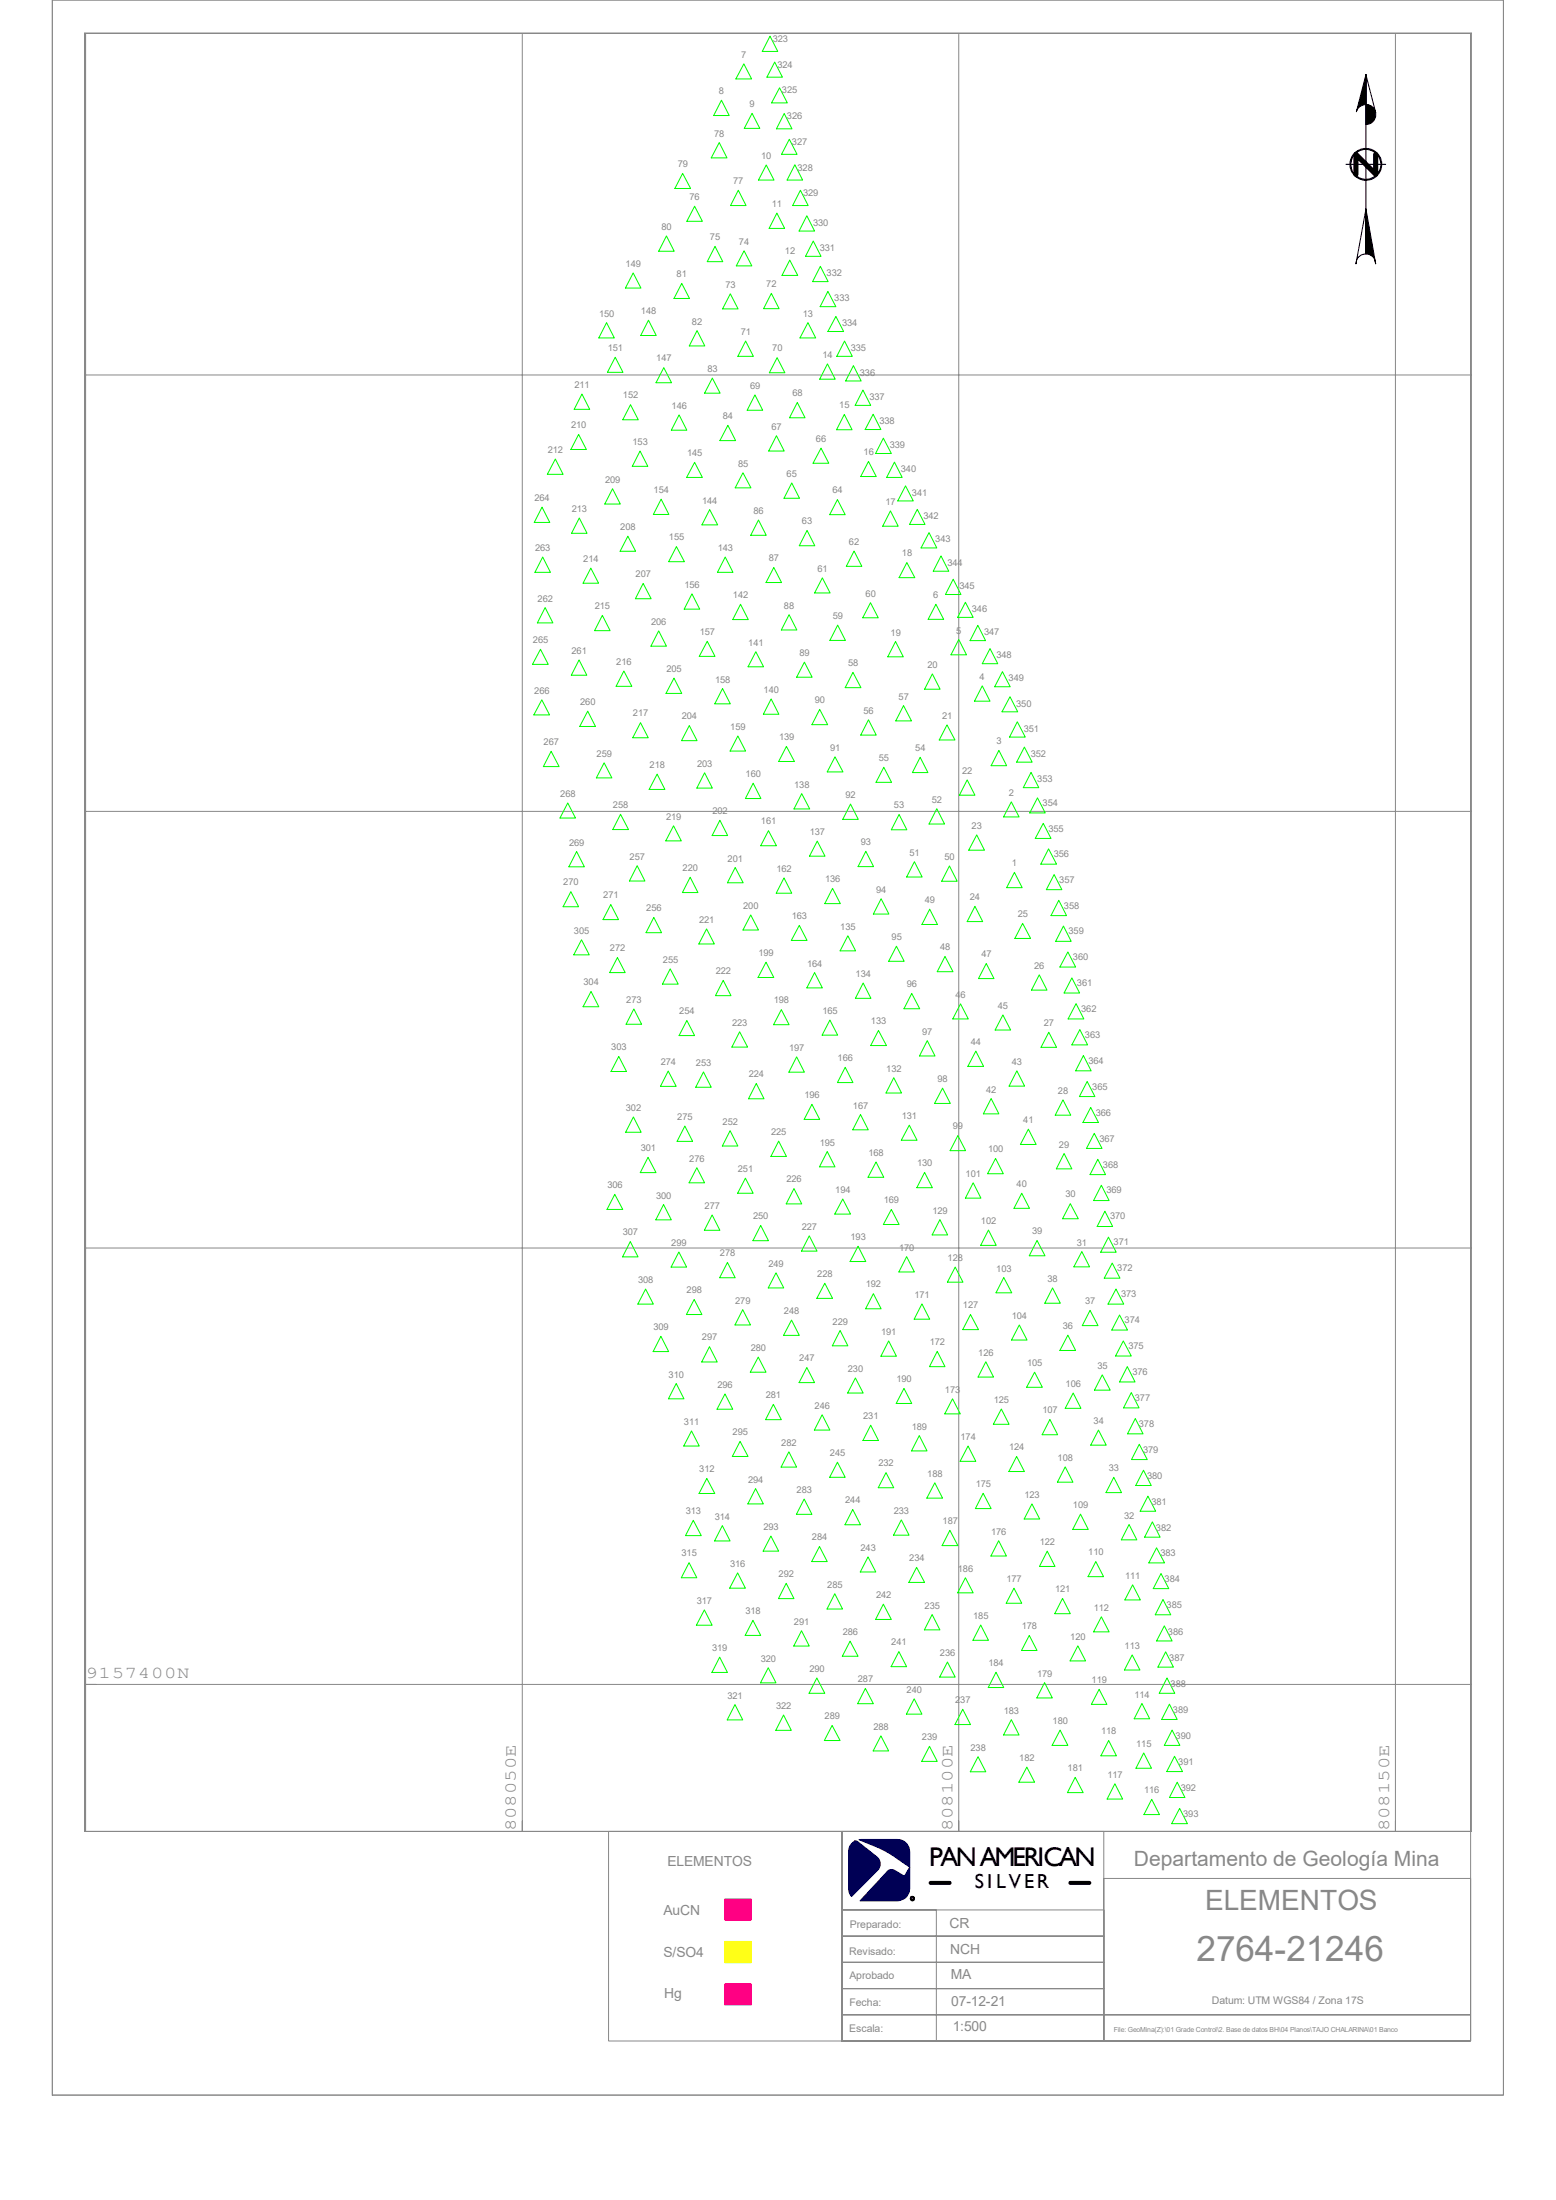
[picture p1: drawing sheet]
<svg xmlns="http://www.w3.org/2000/svg" width="297mm" height="420mm" viewBox="0 0 297 420" stroke-linecap="round" stroke-linejoin="round" font-family="sans-serif">
<g fill="#000" stroke="#000" stroke-width=".19">
<path d="M260.7 20a1.91 1.91 0 0 1 1.9 1.9 1.91 1.91 0 0 1-1.9 1.9z" fill-rule="evenodd"/>
<path d="M260.7 14.3l-.1 5.7a1.8 1.8 0 0 0-1.7 1.3z" fill-rule="evenodd"/>
<path d="M260.7 39.9l1.9 10.5-.2-.8a1.94 1.94 0 0 0-1.7-1.1z" fill-rule="evenodd"/>
</g>
<path d="M138.3 378.7h5.1v4.1h-5.1z" fill-rule="evenodd" fill="#f0f" stroke="#f0f" stroke-width=".19"/>
<path d="M138.3 370.6h5.1v4.1h-5.1z" fill-rule="evenodd" fill="#ff0" stroke="#ff0" stroke-width=".19"/>
<path d="M138.3 362.5h5.1v4.1h-5.1z" fill-rule="evenodd" fill="#f00" stroke="#f00" stroke-width=".19"/>
<g fill="#005" stroke="#005" stroke-width=".19">
<path d="M162.5 352l.7-.5h.5l3.7 3a1.76 1.76 0 0 1 .3 2.3l-5.2 5.2a2.42 2.42 0 0 1-.5-1.5v-6.9a2.22 2.22 0 0 1 .5-1.6z" fill-rule="evenodd"/>
<path d="M164 351.2h7.2a2.36 2.36 0 0 1 2.5 2.4v6.9a2.36 2.36 0 0 1-2.5 2.4h-7l5-5.4a1.18 1.18 0 0 1 1.7-.3l1.7 1 1.1-1.8-3.2-2.1-1.8-1.1z" fill-rule="evenodd"/>
</g>
<g fill="none" stroke="#888" stroke-width=".19">
<path d="M10 0h277v400h-277zM16.2 6.4h264.5v343.2h-264.5zM16.2 6.3h264.6v343.3h-264.6zM16.3 6.6v343M99.7 6.6v343M183 6.6v343M266.4 6.6v343M16.3 71.6h264.5M16.3 154.9h264.5M16.3 238.3h264.5M16.3 321.6h264.5M116.2 349.6h44.5v40h-44.5z"/>
<path d="M160.7 349.6h120v40h-120zM160.7 349.6h50v40h-50zM210.7 358.6h70v26h-70zM160.7 379.6h50v5h-50zM160.7 374.6h50v5h-50zM160.7 369.6h50v5h-50zM160.7 364.6h50v5h-50zM160.7 364.6h18v25h-18zM160.7 384.6h50v5h-50zM210.7 384.6h70v5h-70z"/>
</g>
<g fill="none" stroke="#000" stroke-width=".19">
<path d="M260.7 14.3l1.9 7.2a1.87 1.87 0 0 0-1.9-1.5zM260.7 14.3v34.2M256.9 31.4h7.6M260.7 39.9l-.1 8.6a1.93 1.93 0 0 0-1.6 1.1l-.2 .8z"/>
<circle cx="260.7" cy="31.4" r="3"/>
<circle cx="260.7" cy="31.4" r="2.84"/>
</g>
<path d="M262.6 29.5v3.8l-3.8-3.8v3.8" fill="none" stroke="#000" stroke-width=".97"/>
<circle cx="174.2" cy="362.5" r=".32" fill="none" stroke="#000" stroke-width=".38"/>
<g fill="none" stroke="#0f0" stroke-width=".19">
<path d="M137.7 19.1l1.5 3h-3zM142 12.2l1.5 2.9h-3zM147 6.9l1.5 2.9h-3zM147.9 11.9l1.5 2.8h-3zM148.8 16.8l1.5 2.8h-3zM130.3 33.1l1.5 2.9h-3zM132.6 39.4l1.5 2.8h-3zM137.3 27.2l1.5 2.9h-3zM140.9 36.3l1.5 2.9h-3zM143.6 21.6l1.4 2.9h-2.9zM146.3 31.5l1.4 2.9h-2.9zM149.7 21.7l1.5 2.9h-3z"/>
<path d="M150.7 26.6l1.4 2.9h-2.9zM151.7 31.5l1.5 2.9h-3zM152.8 36.3l1.5 2.9h-3zM120.9 52.1l1.4 2.9h-2.9zM127.2 45l1.5 3h-3zM130.1 54.1l1.5 2.9h-2.9zM136.5 47l1.5 3h-3zM139.4 56.1l1.5 2.9h-3zM142 47.9l1.5 2.9h-3zM147.2 56l1.5 2.9h-2.9zM148.3 40.7l1.5 2.9h-3zM150.7 49.7l1.6 2.9h-3z"/>
<path d="M154 41.2l1.5 2.9h-3zM155.2 46l1.5 2.9h-2.9zM156.6 50.8l1.5 3h-3zM158 55.6l1.6 2.9h-3.1zM111.1 75.2l1.5 2.9h-3zM115.8 61.6l1.5 2.9h-3zM117.4 68.2l1.5 2.9h-2.9zM120.4 77.3l1.4 2.8h-2.9zM123.8 61.1l1.5 3h-3zM126.7 70.2l1.5 2.9h-3zM129.6 79.2l1.5 2.9h-3zM133.1 63.1l1.4 2.9h-2.9z"/>
<path d="M136 72.2l1.5 2.9h-3zM142.3 65.1l1.5 2.9h-3zM144.1 75.4l1.5 2.9h-3zM148.3 68.3l1.5 2.9h-2.9zM152.2 76.8l1.5 3h-3zM154.2 61.6l1.5 2.9h-3zM157.9 69.5l1.5 2.9h-2.9zM159.6 60.4l1.4 2.9h-3zM161.2 79.1l1.4 2.9h-2.9zM161.2 65.1l1.5 2.9h-3zM162.9 69.8l1.5 2.9h-3zM164.7 74.5l1.5 2.9h-3z"/>
<path d="M166.7 79.1l1.4 2.9h-3zM103.5 96.8l1.4 2.9h-2.9zM106 87.6l1.5 3h-3zM110.4 82.9l1.5 2.9h-2.9zM110.6 98.9l1.5 2.9h-3zM116.9 93.3l1.5 2.9h-3zM122.2 86.1l1.5 2.9h-3zM126.2 95.3l1.5 2.9h-3zM132.6 88.3l1.5 2.8h-3zM135.5 97.3l1.5 2.9h-3zM138.9 81.2l1.5 2.9h-3zM141.8 90.3l1.5 2.8h-3z"/>
<path d="M144.8 99.3l1.5 2.9h-3zM148.2 83.2l1.5 2.9h-3zM151.1 92.2l1.5 2.9h-3zM156.7 85.6l1.5 2.8h-3zM159.9 95.4l1.4 2.9h-2.9zM165.8 88.1l1.5 2.9h-3zM168.6 83.7l1.5 2.9h-3zM170 97.5l1.5 3h-3zM170.7 88.2l1.5 2.9h-3zM172.8 92.8l1.5 2.8h-2.9zM175.1 97.2l1.5 2.9h-3zM103.6 106.3l1.5 3h-3z"/>
<path d="M104.1 116l1.4 2.9h-2.9zM112.8 108.5l1.5 2.8h-3zM115 117.5l1.5 2.9h-3zM119.8 102.4l1.5 2.8h-2.9zM122.8 111.4l1.5 2.9h-3zM129.1 104.4l1.5 2.8h-3zM132.1 113.4l1.5 2.9h-3zM138.4 106.3l1.5 3h-3zM141.4 115.4l1.4 2.9h-2.9zM147.7 108.3l1.5 2.9h-3zM150.6 117.3l1.5 3h-3zM154.1 101.3l1.4 2.9h-2.9z"/>
<path d="M157 110.3l1.5 2.9h-3zM159.9 119.3l1.5 3h-3zM163 105.2l1.5 2.9h-3zM166.2 115.1l1.4 2.8h-2.9zM173.1 107.4l1.5 2.9h-3zM177.3 101.7l1.5 2.9h-3zM178.6 115.4l1.5 2.8h-2.9zM179.6 106.1l1.5 3h-3zM181.9 110.6l1.5 2.9h-2.9zM184.3 115l1.5 2.9h-3zM186.6 119.4l1.5 2.9h-2.9zM103.2 124l1.4 2.8h-3z"/>
<path d="M103.4 133.6l1.5 2.9h-3zM110.5 126l1.5 2.9h-2.9zM112.2 135.8l1.5 2.9h-3zM119.1 128.1l1.5 2.9h-3zM122.3 138l1.4 2.8h-2.9zM125.7 120.4l1.5 3h-3zM128.7 129.5l1.4 2.9h-3zM131.6 138.5l1.5 2.9h-3zM135 122.4l1.5 2.9h-3zM137.9 131.4l1.5 3h-3zM144.3 124.4l1.5 2.9h-3zM147.2 133.4l1.5 3h-3z"/>
<path d="M153.5 126.4l1.5 2.9h-2.9zM156.5 135.4l1.5 2.9h-3zM162.8 128.4l1.5 2.9h-3zM165.8 137.4l1.5 2.9h-3zM170.9 122.5l1.5 2.9h-2.9zM172.5 134.7l1.5 2.9h-3zM178 128.7l1.5 2.9h-3zM180.8 138.4l1.5 2.9h-3zM183 122.1l1.5 2.9h-3zM187.5 130.9l1.5 3h-3zM189 123.8l1.5 2.9h-3zM191.3 128.2l1.5 2.9h-2.9z"/>
<path d="M192.8 133l1.5 2.9h-3zM194.2 137.8l1.5 2.9h-3zM105.2 143.4l1.5 2.9h-3zM108.4 153.3l1.5 2.9h-3zM115.3 145.6l1.5 2.9h-3zM118.4 155.4l1.6 3h-3zM125.4 147.8l1.5 2.9h-3zM128.6 157.6l1.4 2.9h-2.9zM134.5 147.5l1.5 3h-3zM137.4 156.6l1.5 2.9h-3zM140.8 140.5l1.5 2.9h-2.9zM143.8 149.5l1.4 2.9h-2.9z"/>
<path d="M146.7 158.6l1.5 2.9h-3zM150.1 142.5l1.5 2.9h-3zM153 151.5l1.6 2.9h-3zM159.4 144.5l1.5 2.9h-3zM162.3 153.5l1.5 2.9h-2.9zM168.7 146.5l1.5 2.9h-3zM171.6 155.5l1.5 2.9h-3zM175.6 144.6l1.5 2.9h-2.9zM178.8 154.4l1.5 2.9h-3zM184.6 148.9l1.5 2.9h-3zM186.4 159.4l1.5 2.9h-3zM190.7 143.3l1.5 2.9h-3z"/>
<path d="M193 153.1l1.5 2.9h-2.9zM195.5 142.6l1.5 2.9h-2.9zM196.8 147.4l1.5 3h-3zM198 152.3l1.5 2.9h-2.9zM199.1 157.2l1.5 2.9h-3zM109 170.2l1.4 2.9h-2.9zM110.1 162.6l1.4 2.9h-2.9zM111 179.4l1.5 2.9h-3zM116.6 172.7l1.5 2.9h-3zM121.6 165.3l1.5 2.9h-3zM124.8 175.1l1.5 3h-3zM131.7 167.5l1.5 2.9h-2.9z"/>
<path d="M134.9 177.3l1.5 2.9h-3zM140.3 165.6l1.6 2.9h-3zM143.3 174.7l1.5 2.8h-3zM149.6 167.6l1.5 2.9h-2.9zM152.6 176.7l1.5 2.8h-3.1zM156 160.6l1.5 2.8h-3zM158.9 169.6l1.5 2.9h-3zM161.8 178.6l1.5 2.9h-2.9zM165.3 162.5l1.5 2.9h-3zM168.2 171.6l1.5 2.9h-3zM174.5 164.5l1.5 2.9h-2.9zM177.5 173.6l1.4 2.9h-2.9z"/>
<path d="M181.2 165.3l1.5 2.9h-3zM186.1 173l1.5 2.9h-3zM193.6 166.5l1.5 3h-2.9zM195.2 176.3l1.5 2.9h-3zM200.2 162.1l1.5 2.9h-3zM201.2 167l1.5 2.8h-3zM202.1 171.9l1.5 2.9h-3zM203 176.8l1.5 2.9h-3zM112.8 189.3l1.5 2.9h-3zM117.9 182.8l1.4 2.9h-2.9zM121 192.6l1.5 2.9h-3zM127.9 185l1.6 2.9h-3.1z"/>
<path d="M131.1 194.8l1.5 2.9h-3zM138 187.2l1.5 2.9h-2.9zM141.2 197l1.5 2.9h-3zM146.2 183.7l1.5 2.9h-3zM149.1 192.7l1.5 2.9h-2.9zM155.5 185.7l1.5 2.9h-3zM158.4 194.7l1.5 2.9h-3zM164.8 187.7l1.4 2.9h-2.9zM167.7 196.7l1.5 2.9h-3zM171.1 180.6l1.5 2.9h-3zM174 189.7l1.6 2.9h-3zM177 198.7l1.5 2.9h-3z"/>
<path d="M180.4 182.6l1.5 2.9h-3zM183.3 191.6l1.5 2.9h-2.9zM188.3 183.9l1.4 2.9h-2.9zM191.4 193.8l1.5 2.8h-3zM198.4 186.1l1.5 2.9h-3zM200.2 197.1l1.5 2.8h-3zM203.8 181.7l1.5 2.9h-3zM204.6 186.7l1.5 2.9h-3zM205.4 191.6l1.5 2.9h-3zM206.1 196.6l1.5 2.9h-3zM118.1 201.7l1.5 2.9h-3zM120.9 213.2l1.5 3h-3z"/>
<path d="M127.6 204.5l1.5 2.9h-3zM130.7 215l1.5 2.9h-3zM134.3 204.6l1.5 3h-3zM139.4 215.9l1.4 2.9h-2.9zM144.4 206.8l1.4 3h-2.9zM148.6 217.8l1.5 3h-2.9zM152.1 201.8l1.4 2.9h-2.9zM155 210.8l1.5 2.9h-3zM157.9 219.8l1.5 3h-3zM161.3 203.8l1.5 2.9h-2.9zM164.3 212.8l1.4 2.9h-2.9zM170.6 205.7l1.5 3h-3z"/>
<path d="M173.6 214.8l1.4 2.9h-3zM179.9 207.7l1.5 3h-3zM182.8 216.8l1.5 2.9h-2.9zM186.3 200.7l1.4 2.9h-3zM189.2 209.7l1.5 2.9h-3zM194.1 204.4l1.5 2.9h-3zM196.3 215.6l1.5 2.9h-3zM202.9 210l1.5 2.9h-3zM206.8 201.5l1.5 2.9h-3zM207.5 206.5l1.5 2.8h-3zM208.2 211.4l1.5 2.9h-3zM208.9 216.4l1.5 2.8h-3z"/>
<path d="M117.3 228l1.6 2.9h-3zM120.3 237l1.5 2.9h-3zM123.7 220.9l1.5 3h-3zM126.7 230l1.4 2.9h-2.9zM129.6 239l1.5 2.9h-3zM133 222.9l1.5 2.9h-3zM135.9 231.9l1.5 3h-2.9zM142.3 224.9l1.5 2.9h-3zM145.2 233.9l1.5 3h-3zM151.6 226.9l1.4 2.9h-2.9zM154.5 235.9l1.5 2.9h-3zM160.9 228.9l1.4 2.9h-3z"/>
<path d="M163.8 237.9l1.5 2.9h-3zM167.2 221.8l1.5 2.9h-3zM170.1 230.9l1.5 2.9h-3zM173.1 239.9l1.4 2.9h-2.9zM176.5 223.8l1.5 2.9h-3zM179.4 232.8l1.5 3h-3zM185.8 225.8l1.4 2.9h-2.9zM188.7 234.8l1.5 2.9h-3zM190 221.1l1.5 3h-3zM195 227.8l1.5 2.9h-3zM198 236.8l1.5 2.9h-3zM203.1 220.2l1.5 2.9h-3z"/>
<path d="M204.3 229.8l1.5 2.9h-3zM206.5 238.9l1.5 3h-3zM209.6 221.3l1.4 2.9h-2.9zM210.2 226.3l1.5 2.9h-3zM210.9 231.2l1.5 2.9h-3zM211.6 236.2l1.5 2.9h-3zM123.2 246.1l1.5 2.9h-2.9zM126.2 255.1l1.4 2.9h-2.9zM132.5 248.1l1.5 2.9h-3zM135.4 257.1l1.5 2.9h-3zM138.9 241l1.4 2.9h-2.9zM141.8 250l1.5 2.9h-3z"/>
<path d="M144.7 259.1l1.5 2.9h-3zM148.1 243l1.5 2.9h-3zM151.1 252l1.5 2.9h-3zM157.4 245l1.5 2.9h-3zM160.4 254l1.4 2.9h-2.9zM166.7 247l1.5 2.9h-3zM169.6 256l1.5 2.9h-3zM176 248.9l1.5 2.9h-3zM178.9 258l1.5 2.9h-3zM182.3 241.9l1.5 2.9h-3zM185.3 251l1.5 2.8h-3zM188.2 260l1.5 2.9h-3z"/>
<path d="M191.6 243.9l1.5 2.9h-3zM194.6 252.9l1.4 2.9h-2.9zM200.9 245.9l1.5 2.9h-3zM203.8 254.9l1.5 2.9h-3zM208.1 250.1l1.5 3h-3zM212.3 241.1l1.5 2.9h-3zM213 246.1l1.5 2.9h-3zM213.7 251l1.5 2.9h-3zM214.4 256l1.5 2.9h-3zM129.1 264.1l1.5 2.9h-3zM132 273.2l1.5 2.9h-3zM138.4 266.1l1.5 2.9h-3z"/>
<path d="M141.3 275.2l1.5 2.8h-3zM147.6 268.1l1.5 2.9h-3zM150.6 277.2l1.5 2.9h-3zM154 261.1l1.5 2.8h-3zM156.9 270.1l1.5 2.9h-3zM159.9 279.1l1.4 2.9h-2.9zM163.3 263.1l1.5 2.8h-3zM166.2 272.1l1.5 2.9h-3zM172.6 265l1.4 2.9h-2.9zM175.5 274.1l1.5 2.9h-3zM181.8 267l1.5 2.9h-3zM184.8 276.1l1.5 2.9h-3z"/>
<path d="M191.1 269l1.5 2.9h-3zM194.1 278l1.4 2.9h-2.9zM197.5 262l1.5 2.8h-3zM200.4 271l1.5 2.9h-3zM204.9 265.9l1.4 3h-3zM209.7 273l1.5 2.9h-3zM210.4 262.5l1.5 2.9h-3zM215.2 260.9l1.5 2.9h-3zM215.9 265.9l1.5 2.9h-2.9zM216.7 270.8l1.5 2.9h-3zM217.5 275.7l1.5 2.9h-3zM131.5 298.3l1.5 2.9h-3z"/>
<path d="M132.3 290.2l1.6 3h-3zM134.9 282.2l1.5 2.9h-3zM137.9 291.3l1.5 2.9h-3zM144.2 284.2l1.5 2.9h-3zM147.2 293.2l1.4 2.9h-2.9zM153.5 286.2l1.5 2.9h-3zM156.4 295.2l1.5 2.9h-3zM162.8 288.2l1.5 2.9h-3zM165.7 297.2l1.5 2.9h-3zM169.1 281.1l1.5 2.9h-3zM172 290.2l1.5 2.9h-2.9zM175 299.2l1.5 2.9h-3z"/>
<path d="M178.4 283.1l1.5 2.9h-3zM181.3 292.1l1.5 3h-3zM187.7 285.1l1.5 2.9h-3zM190.6 294.1l1.5 3h-3zM197 287.1l1.5 2.9h-3zM199.9 296.1l1.5 2.9h-3zM203.3 280l1.5 3h-3zM206.2 289.1l1.5 2.9h-2.9zM209.2 298.1l1.5 2.9h-3zM212.6 282l1.5 2.9h-3zM215.5 291l1.5 3h-3zM218.3 280.7l1.5 2.9h-3z"/>
<path d="M219.1 285.6l1.5 2.9h-3zM220 290.5l1.4 3h-2.9zM220.8 295.5l1.5 2.9h-3zM134.5 307.3l1.4 3h-3zM137.4 316.4l1.5 2.9h-3zM140.8 300.3l1.5 2.9h-3zM143.7 309.3l1.5 2.9h-3zM146.6 318.4l1.5 2.9h-2.9zM150.1 302.3l1.5 2.9h-3zM153 311.3l1.5 2.9h-3zM159.3 304.2l1.5 3h-2.9zM162.3 313.3l1.5 2.9h-3z"/>
<path d="M168.6 306.2l1.5 3h-3zM171.6 315.3l1.5 2.9h-3zM177.9 308.2l1.5 2.9h-3zM180.8 317.3l1.5 2.9h-2.9zM184.3 301.2l1.5 2.9h-3zM187.2 310.2l1.5 2.9h-3zM190.1 319.2l1.5 3h-3zM193.5 303.2l1.5 2.9h-2.9zM196.5 312.2l1.5 2.9h-3zM202.8 305.1l1.5 3h-3zM205.7 314.2l1.5 2.9h-2.9zM210.2 308.7l1.5 2.8h-3z"/>
<path d="M216.1 315.9l1.5 2.9h-3zM216.2 302.6l1.5 2.8h-3zM221.6 300.4l1.5 2.9h-3zM222 305.4l1.5 2.9h-3zM222.3 310.4l1.4 2.9h-2.9zM222.5 315.3l1.5 3h-3zM140.3 325.4l1.5 2.9h-3zM149.6 327.4l1.4 2.9h-2.9zM155.9 320.3l1.5 3h-3zM158.8 329.4l1.6 2.9h-3zM165.2 322.3l1.5 2.9h-3zM168.1 331.4l1.5 2.9h-2.9z"/>
<path d="M174.5 324.3l1.5 2.9h-3zM177.4 333.4l1.5 2.9h-3zM183.8 326.3l1.5 2.9h-3zM186.7 335.4l1.5 2.8h-3zM193 328.3l1.5 2.9h-2.9zM196 337.4l1.5 2.8h-3zM199.4 321.2l1.5 2.9h-3zM202.4 330.3l1.4 2.9h-3zM205.2 339.3l1.6 2.9h-3zM209.8 322.5l1.5 2.9h-3zM211.6 332.3l1.5 2.9h-3zM218 325.2l1.5 2.9h-3z"/>
<path d="M218.3 334.6l1.5 3h-3zM222.8 320.3l1.4 3h-2.9zM223.2 325.3l1.5 3h-3zM223.7 330.3l1.5 2.9h-2.9zM224.2 335.3l1.5 2.9h-3zM212.8 340.5l1.5 3h-3zM219.8 343.5l1.5 2.9h-2.9zM224.7 340.2l1.5 3h-3zM225.2 345.2l1.5 2.9h-3.1zM174.3 362.8h.1"/>
</g>
<path d="M177.6 359.5h3.7M204.3 359.5h3.6" fill="none" stroke="#000" stroke-width=".76"/>
<text font-size="6.7" fill="#888" x="228.4" y="374.4">2764-21246</text>
<text font-size="5.3" fill="#888" x="230" y="364.6">ELEMENTOS</text>
<text font-size="5.1" x="177.3" y="356.3">PAN AMERICAN</text>
<text font-size="4" fill="#888" x="216.4" y="356.3">Departamento de Geología Mina</text>
<text font-size="3.9" x="186.1" y="360.5">S I L V E R</text>
<g font-size="3.2" fill="#888">
<text x="16.3" y="320.4">9157400N</text>
<text x="98.5" y="349.6" transform="rotate(-90 98.5 349.6)">808050E</text>
<text x="181.8" y="349.6" transform="rotate(-90 181.8 349.6)">808100E</text>
<text x="265.1" y="349.6" transform="rotate(-90 265.1 349.6)">808150E</text>
</g>
<g font-size="2.7" fill="#888">
<text x="127.4" y="356.2">ELEMENTOS</text>
<text x="126.7" y="365.5">AuCN</text>
<text x="181.2" y="368.1">CR</text>
<text x="126.7" y="373.7">S/SO4</text>
<text x="181.4" y="373.1">NCH</text>
<text x="181.5" y="377.9">MA</text>
<text x="126.7" y="381.3">Hg</text>
<text x="181.6" y="383">07-12-21</text>
<text x="181.9" y="387.8">1:500</text>
</g>
<g font-size="2" fill="#888">
<text x="162.2" y="368.1">Preparado:</text>
<text x="162.1" y="373.2">Revisado:</text>
<text x="162.1" y="377.9">Aprobado</text>
<text x="162.1" y="383">Fecha:</text>
<text x="231.3" y="382.5">Datum: UTM WGS84 / Zona 17S</text>
<text x="162.1" y="387.9">Escala:</text>
</g>
<g font-size="1.8" fill="#888">
<text x="141.5" y="11">7</text>
<text x="147.5" y="8">323</text>
<text x="137.2" y="18">8</text>
<text x="148.4" y="12.9">324</text>
<text x="149.3" y="17.8">325</text>
<text x="143.1" y="20.4">9</text>
<text x="150.2" y="22.7">326</text>
<text x="136.3" y="26.1">78</text>
<text x="151.2" y="27.6">327</text>
<text x="129.4" y="31.9">79</text>
<text x="140" y="35.2">77</text>
<text x="145.3" y="30.3">10</text>
<text x="152.2" y="32.6">328</text>
<text x="131.6" y="38.2">76</text>
<text x="147.3" y="39.5">11</text>
<text x="153.3" y="37.4">329</text>
<text x="126.2" y="43.9">80</text>
<text x="135.5" y="45.9">75</text>
<text x="141.1" y="46.7">74</text>
<text x="155.2" y="43.1">330</text>
<text x="156.5" y="47.9">331</text>
<text x="119.4" y="50.9">149</text>
<text x="129.2" y="52.9">81</text>
<text x="149.8" y="48.5">12</text>
<text x="157.8" y="52.7">332</text>
<text x="122.3" y="60">148</text>
<text x="138.5" y="54.9">73</text>
<text x="146.3" y="54.8">72</text>
<text x="159.3" y="57.5">333</text>
<text x="114.3" y="60.5">150</text>
<text x="132.1" y="62">82</text>
<text x="141.4" y="64">71</text>
<text x="153.2" y="60.5">13</text>
<text x="160.7" y="62.3">334</text>
<text x="116" y="67">151</text>
<text x="125.3" y="69">147</text>
<text x="135" y="71">83</text>
<text x="147.4" y="67.1">70</text>
<text x="157" y="68.3">14</text>
<text x="162.4" y="67">335</text>
<text x="164.1" y="71.7">336</text>
<text x="109.6" y="74.1">211</text>
<text x="118.9" y="76.1">152</text>
<text x="143.2" y="74.3">69</text>
<text x="151.3" y="75.7">68</text>
<text x="160.2" y="78">15</text>
<text x="165.9" y="76.3">337</text>
<text x="109" y="81.7">210</text>
<text x="128.2" y="78.1">146</text>
<text x="138" y="80.1">84</text>
<text x="147.2" y="82">67</text>
<text x="167.9" y="80.9">338</text>
<text x="104.6" y="86.5">212</text>
<text x="120.7" y="85">153</text>
<text x="131.1" y="87.1">145</text>
<text x="140.9" y="89.1">85</text>
<text x="155.7" y="84.4">66</text>
<text x="164.8" y="86.9">16</text>
<text x="169.8" y="85.6">339</text>
<text x="102" y="95.7">264</text>
<text x="115.5" y="92.2">209</text>
<text x="124.8" y="94.1">154</text>
<text x="150.2" y="91.1">65</text>
<text x="158.9" y="94.2">64</text>
<text x="172" y="90.1">340</text>
<text x="174.1" y="94.6">341</text>
<text x="109.1" y="97.7">213</text>
<text x="118.4" y="101.2">208</text>
<text x="134" y="96.1">144</text>
<text x="143.8" y="98.1">86</text>
<text x="153.1" y="100.1">63</text>
<text x="169" y="96.4">17</text>
<text x="176.3" y="99.1">342</text>
<text x="102.2" y="105.2">263</text>
<text x="111.3" y="107.3">214</text>
<text x="127.7" y="103.2">155</text>
<text x="137" y="105.2">143</text>
<text x="146.7" y="107.1">87</text>
<text x="162.1" y="104.1">62</text>
<text x="172.2" y="106.2">18</text>
<text x="178.5" y="103.5">343</text>
<text x="180.8" y="108">344</text>
<text x="121.3" y="110.2">207</text>
<text x="130.6" y="112.2">156</text>
<text x="156" y="109.1">61</text>
<text x="165.2" y="113.9">60</text>
<text x="183.1" y="112.4">345</text>
<text x="102.6" y="114.9">262</text>
<text x="113.5" y="116.3">215</text>
<text x="124.3" y="119.3">206</text>
<text x="139.9" y="114.2">142</text>
<text x="149.6" y="116.2">88</text>
<text x="159" y="118.2">59</text>
<text x="178.1" y="114.2">6</text>
<text x="185.5" y="116.8">346</text>
<text x="101.7" y="122.8">265</text>
<text x="109.1" y="124.8">261</text>
<text x="133.6" y="121.2">157</text>
<text x="142.8" y="123.2">141</text>
<text x="152.6" y="125.2">89</text>
<text x="170" y="121.3">19</text>
<text x="182.5" y="120.9">5</text>
<text x="187.8" y="121.2">347</text>
<text x="190.2" y="125.7">348</text>
<text x="117.6" y="127">216</text>
<text x="127.2" y="128.3">205</text>
<text x="136.5" y="130.3">158</text>
<text x="161.9" y="127.2">58</text>
<text x="177" y="127.5">20</text>
<text x="187" y="129.8">4</text>
<text x="192.5" y="130.1">349</text>
<text x="102" y="132.4">266</text>
<text x="110.7" y="134.6">260</text>
<text x="120.8" y="136.8">217</text>
<text x="130.1" y="137.3">204</text>
<text x="145.8" y="132.3">140</text>
<text x="155.5" y="134.2">90</text>
<text x="164.8" y="136.3">56</text>
<text x="171.5" y="133.6">57</text>
<text x="179.8" y="137.2">21</text>
<text x="194" y="134.9">350</text>
<text x="103.8" y="142.3">267</text>
<text x="139.4" y="139.3">159</text>
<text x="148.7" y="141.3">139</text>
<text x="158.5" y="143.3">91</text>
<text x="174.7" y="143.4">54</text>
<text x="190.2" y="142.1">3</text>
<text x="195.4" y="139.7">351</text>
<text x="113.9" y="144.4">259</text>
<text x="124" y="146.6">218</text>
<text x="133.1" y="146.4">203</text>
<text x="142.3" y="148.4">160</text>
<text x="167.7" y="145.3">55</text>
<text x="183.6" y="147.7">22</text>
<text x="196.8" y="144.5">352</text>
<text x="198" y="149.3">353</text>
<text x="106.9" y="152.1">268</text>
<text x="117" y="154.3">258</text>
<text x="136" y="155.4">202</text>
<text x="151.6" y="150.4">138</text>
<text x="161.4" y="152.4">92</text>
<text x="170.6" y="154.3">53</text>
<text x="177.8" y="153.2">52</text>
<text x="192.6" y="151.9">2</text>
<text x="199" y="153.9">354</text>
<text x="108.6" y="161.4">269</text>
<text x="127.1" y="156.5">219</text>
<text x="145.2" y="157.4">161</text>
<text x="154.6" y="159.4">137</text>
<text x="164.3" y="161.4">93</text>
<text x="185.5" y="158.2">23</text>
<text x="200.1" y="158.8">355</text>
<text x="120.2" y="164.1">257</text>
<text x="130.3" y="166.3">220</text>
<text x="138.9" y="164.5">201</text>
<text x="148.2" y="166.5">162</text>
<text x="173.6" y="163.4">51</text>
<text x="180.3" y="164.2">50</text>
<text x="193.1" y="165.4">1</text>
<text x="201.1" y="163.6">356</text>
<text x="107.5" y="169">270</text>
<text x="115.1" y="171.5">271</text>
<text x="123.4" y="174">256</text>
<text x="141.9" y="173.5">200</text>
<text x="157.5" y="168.4">136</text>
<text x="167.2" y="170.4">94</text>
<text x="176.5" y="172.4">49</text>
<text x="185.1" y="171.9">24</text>
<text x="202.2" y="168.5">357</text>
<text x="203.1" y="173.4">358</text>
<text x="109.6" y="178.2">305</text>
<text x="133.4" y="176.1">221</text>
<text x="151.1" y="175.5">163</text>
<text x="160.4" y="177.5">135</text>
<text x="170.2" y="179.5">95</text>
<text x="194.3" y="175.1">25</text>
<text x="204" y="178.4">359</text>
<text x="116.4" y="181.6">272</text>
<text x="126.5" y="183.8">255</text>
<text x="136.6" y="186">222</text>
<text x="144.8" y="182.5">199</text>
<text x="154.1" y="184.5">164</text>
<text x="179.5" y="181.4">48</text>
<text x="187.3" y="182.8">47</text>
<text x="197.4" y="185">26</text>
<text x="204.8" y="183.3">360</text>
<text x="111.4" y="188.1">304</text>
<text x="119.5" y="191.5">273</text>
<text x="147.7" y="191.6">198</text>
<text x="163.3" y="186.5">134</text>
<text x="173.1" y="188.5">96</text>
<text x="182.4" y="190.5">46</text>
<text x="205.6" y="188.2">361</text>
<text x="129.7" y="193.6">254</text>
<text x="139.7" y="195.8">223</text>
<text x="157" y="193.5">165</text>
<text x="166.2" y="195.5">133</text>
<text x="176" y="197.5">97</text>
<text x="190.5" y="192.6">45</text>
<text x="199.2" y="195.9">27</text>
<text x="206.4" y="193.2">362</text>
<text x="116.7" y="200.5">303</text>
<text x="126.1" y="203.3">274</text>
<text x="132.8" y="203.5">253</text>
<text x="150.6" y="200.6">197</text>
<text x="159.9" y="202.6">166</text>
<text x="185.3" y="199.5">44</text>
<text x="193.1" y="203.3">43</text>
<text x="207.1" y="198.1">363</text>
<text x="207.8" y="203.1">364</text>
<text x="142.9" y="205.7">224</text>
<text x="153.5" y="209.6">196</text>
<text x="169.2" y="204.6">132</text>
<text x="178.9" y="206.6">98</text>
<text x="188.2" y="208.6">42</text>
<text x="201.9" y="208.8">28</text>
<text x="208.5" y="208">365</text>
<text x="119.5" y="212.1">302</text>
<text x="129.3" y="213.8">275</text>
<text x="137.9" y="214.7">252</text>
<text x="162.8" y="211.6">167</text>
<text x="172.1" y="213.6">131</text>
<text x="181.9" y="215.6">99</text>
<text x="195.3" y="214.4">41</text>
<text x="209.2" y="213">366</text>
<text x="122.3" y="219.8">301</text>
<text x="131.6" y="221.7">276</text>
<text x="147.2" y="216.7">225</text>
<text x="156.5" y="218.7">195</text>
<text x="165.8" y="220.7">168</text>
<text x="188.6" y="220">100</text>
<text x="202.1" y="219.1">29</text>
<text x="209.8" y="217.9">367</text>
<text x="116" y="226.8">306</text>
<text x="140.8" y="223.7">251</text>
<text x="150.1" y="225.7">226</text>
<text x="159.4" y="227.7">194</text>
<text x="175" y="222.7">130</text>
<text x="184.3" y="224.6">101</text>
<text x="194.1" y="226.6">40</text>
<text x="210.5" y="222.9">368</text>
<text x="211.2" y="227.8">369</text>
<text x="125.2" y="228.8">300</text>
<text x="134.5" y="230.8">277</text>
<text x="143.8" y="232.8">250</text>
<text x="168.7" y="229.7">169</text>
<text x="178" y="231.7">129</text>
<text x="187.2" y="233.7">102</text>
<text x="203.4" y="228.6">30</text>
<text x="211.9" y="232.8">370</text>
<text x="118.9" y="235.8">307</text>
<text x="128.1" y="237.8">299</text>
<text x="137.4" y="239.9">278</text>
<text x="153" y="234.8">227</text>
<text x="162.3" y="236.8">193</text>
<text x="171.6" y="238.8">170</text>
<text x="197" y="235.7">39</text>
<text x="205.5" y="237.8">31</text>
<text x="212.6" y="237.7">371</text>
<text x="121.8" y="244.9">308</text>
<text x="146.7" y="241.8">249</text>
<text x="156" y="243.8">228</text>
<text x="165.3" y="245.8">192</text>
<text x="180.9" y="240.7">128</text>
<text x="190.2" y="242.7">103</text>
<text x="199.9" y="244.7">38</text>
<text x="213.3" y="242.7">372</text>
<text x="131.1" y="246.9">298</text>
<text x="140.3" y="248.9">279</text>
<text x="149.6" y="250.9">248</text>
<text x="174.5" y="247.8">171</text>
<text x="183.8" y="249.8">127</text>
<text x="193.1" y="251.8">104</text>
<text x="207.1" y="249">37</text>
<text x="214" y="247.6">373</text>
<text x="124.7" y="254">309</text>
<text x="134" y="255.9">297</text>
<text x="143.3" y="257.9">280</text>
<text x="158.9" y="252.9">229</text>
<text x="168.2" y="254.8">191</text>
<text x="177.5" y="256.8">172</text>
<text x="202.9" y="253.7">36</text>
<text x="214.7" y="252.6">374</text>
<text x="215.4" y="257.5">375</text>
<text x="127.6" y="263">310</text>
<text x="152.6" y="259.9">247</text>
<text x="161.8" y="261.9">230</text>
<text x="171.1" y="263.9">190</text>
<text x="186.7" y="258.8">126</text>
<text x="196" y="260.8">105</text>
<text x="209.5" y="261.3">35</text>
<text x="216.2" y="262.5">376</text>
<text x="136.9" y="265">296</text>
<text x="146.2" y="267">281</text>
<text x="155.5" y="268.9">246</text>
<text x="180.4" y="265.9">173</text>
<text x="189.7" y="267.8">125</text>
<text x="199" y="269.8">107</text>
<text x="203.4" y="264.8">106</text>
<text x="216.6" y="267.5">377</text>
<text x="130.6" y="272">311</text>
<text x="139.8" y="274">295</text>
<text x="149.1" y="276">282</text>
<text x="164.8" y="270.9">231</text>
<text x="174" y="272.9">189</text>
<text x="183.3" y="274.9">174</text>
<text x="208.7" y="271.8">34</text>
<text x="217.4" y="272.5">378</text>
<text x="133.5" y="281.1">312</text>
<text x="158.4" y="278">245</text>
<text x="167.7" y="280">232</text>
<text x="177" y="281.9">188</text>
<text x="192.6" y="276.9">124</text>
<text x="201.9" y="278.9">108</text>
<text x="211.6" y="280.8">33</text>
<text x="218.2" y="277.4">379</text>
<text x="142.8" y="283">294</text>
<text x="152.1" y="285">283</text>
<text x="161.3" y="287">244</text>
<text x="186.3" y="283.9">175</text>
<text x="195.5" y="285.9">123</text>
<text x="204.8" y="287.9">109</text>
<text x="218.9" y="282.4">380</text>
<text x="219.8" y="287.3">381</text>
<text x="130.9" y="289.1">313</text>
<text x="136.4" y="290.1">314</text>
<text x="145.7" y="292.1">293</text>
<text x="170.6" y="289">233</text>
<text x="179.9" y="291">187</text>
<text x="189.2" y="293">176</text>
<text x="214.6" y="289.9">32</text>
<text x="220.6" y="292.2">382</text>
<text x="130.1" y="297.1">315</text>
<text x="139.4" y="299.1">316</text>
<text x="155" y="294">284</text>
<text x="164.3" y="296">243</text>
<text x="173.6" y="298">234</text>
<text x="198.5" y="294.9">122</text>
<text x="207.7" y="296.9">110</text>
<text x="221.5" y="297.1">383</text>
<text x="148.6" y="301.1">292</text>
<text x="157.9" y="303.1">285</text>
<text x="167.2" y="305.1">242</text>
<text x="182.8" y="300">186</text>
<text x="192.1" y="302">177</text>
<text x="201.4" y="304">121</text>
<text x="214.8" y="301.4">111</text>
<text x="222.3" y="302.1">384</text>
<text x="133" y="306.2">317</text>
<text x="142.3" y="308.1">318</text>
<text x="151.6" y="310.2">291</text>
<text x="176.5" y="307.1">235</text>
<text x="185.8" y="309.1">185</text>
<text x="195" y="311">178</text>
<text x="208.8" y="307.5">112</text>
<text x="222.7" y="307">385</text>
<text x="135.9" y="315.2">319</text>
<text x="145.2" y="317.2">320</text>
<text x="160.9" y="312.1">286</text>
<text x="170.1" y="314.1">241</text>
<text x="179.4" y="316.1">236</text>
<text x="204.3" y="313">120</text>
<text x="214.7" y="314.7">113</text>
<text x="222.9" y="312">386</text>
<text x="223.2" y="317">387</text>
<text x="154.5" y="319.2">290</text>
<text x="163.7" y="321.2">287</text>
<text x="173.1" y="323.2">240</text>
<text x="188.7" y="318.1">184</text>
<text x="198" y="320.1">179</text>
<text x="208.4" y="321.3">119</text>
<text x="223.4" y="322">388</text>
<text x="138.9" y="324.3">321</text>
<text x="148.1" y="326.2">322</text>
<text x="157.4" y="328.2">289</text>
<text x="182.3" y="325.1">237</text>
<text x="191.6" y="327.2">183</text>
<text x="200.9" y="329.1">180</text>
<text x="216.5" y="324.1">114</text>
<text x="223.9" y="327">389</text>
<text x="166.7" y="330.2">288</text>
<text x="176" y="332.2">239</text>
<text x="185.3" y="334.2">238</text>
<text x="210.2" y="331.1">118</text>
<text x="216.9" y="333.5">115</text>
<text x="224.4" y="332">390</text>
<text x="194.6" y="336.2">182</text>
<text x="203.8" y="338.2">181</text>
<text x="211.4" y="339.4">117</text>
<text x="224.9" y="337">391</text>
<text x="225.4" y="341.9">392</text>
<text x="218.4" y="342.3">116</text>
<text x="225.8" y="346.9">393</text>
</g>
<text font-size="1.3" fill="#888" x="212.6" y="387.9">File: GeoMina(Z):\01 Grade Control\2. Base de datos BH\04 Planos\TAJO CHALARINA\01 Banco</text>
<text font-size=".5" fill="#005" x="174" y="362.6">R</text>
</svg>
